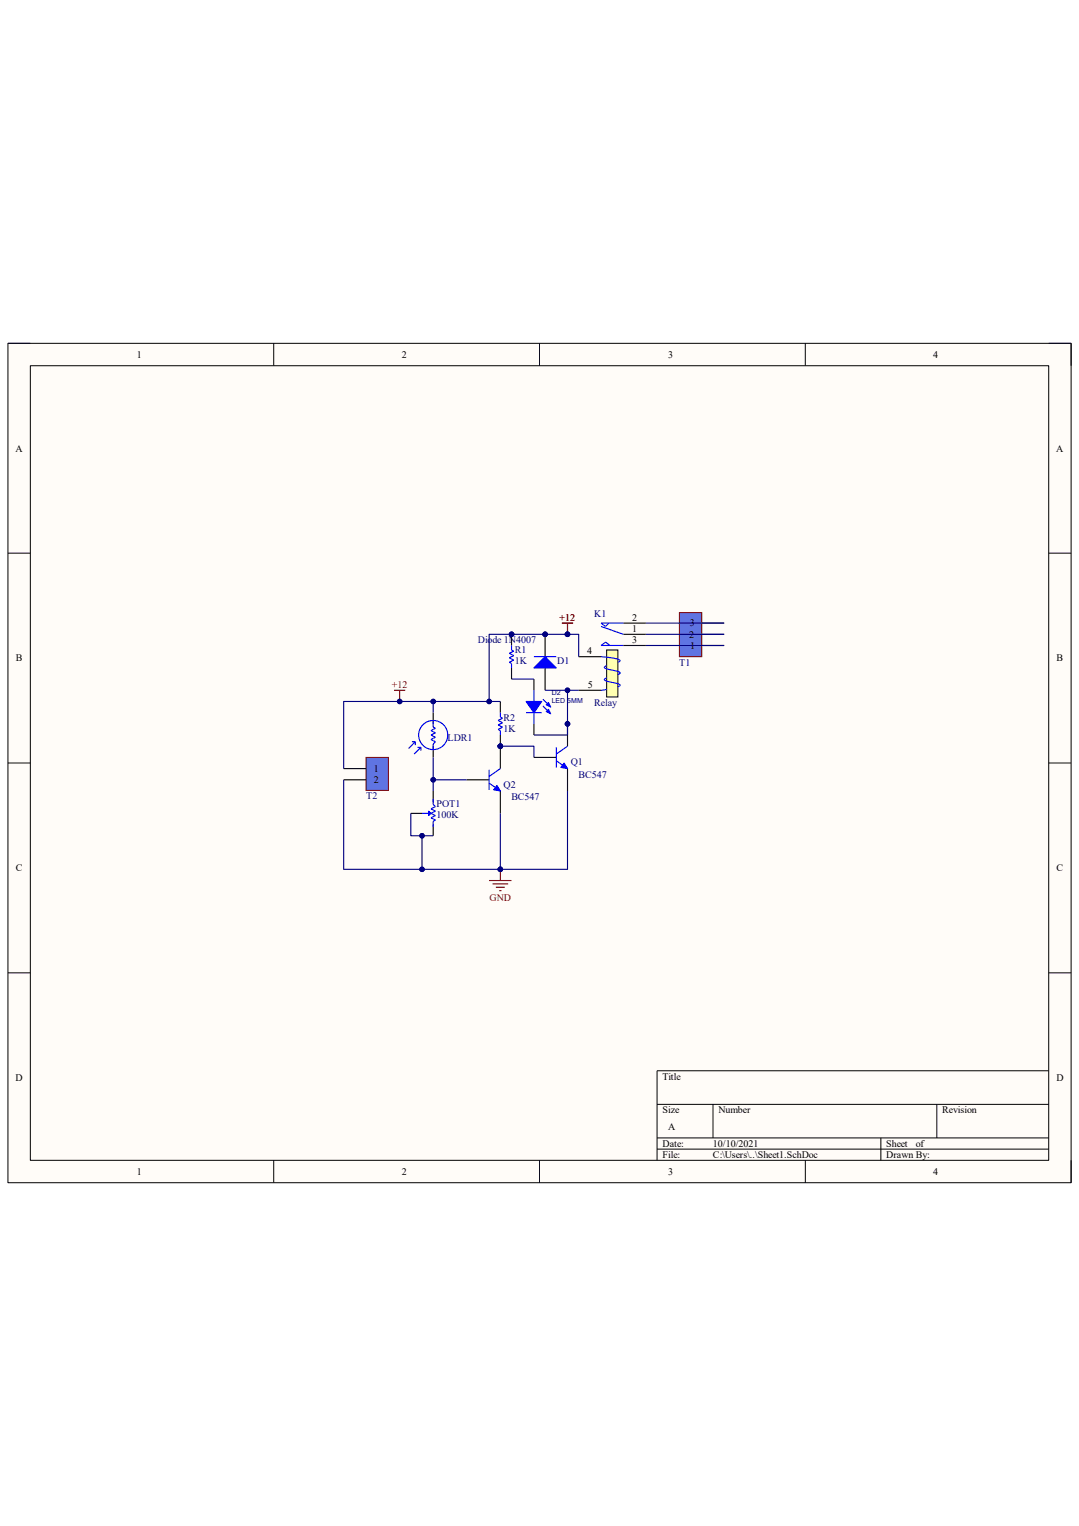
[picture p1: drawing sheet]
<svg xmlns="http://www.w3.org/2000/svg" width="210mm" height="297mm" viewBox="0 0 210 297" stroke-linecap="round" stroke-linejoin="round" font-family="sans-serif">
<path d="M1.5 66.8h207v163.4h-207z" fill-rule="evenodd" fill="#fffcf8"/>
<path d="M1.5 66.8h207v163.4h-207z" fill="none" stroke="#000" stroke-width=".19"/>
<path d="M5.9 71.2h198.2v154.6h-198.2z" fill-rule="evenodd" fill="#fffcf8"/>
<g fill="none" stroke="#000" stroke-width=".19">
<path d="M1.5 66.8h4.4M5.9 71.2h198.2v154.6h-198.2zM53.3 66.8v4.4M105 66.8v4.4M156.7 66.8v4.4M204.1 66.8h4.4v4.4M1.5 107.7h4.4M204.1 107.7h4.4M1.5 148.5h4.4M204.1 148.5h4.4M1.5 189.3h4.4M204.1 189.3h4.4"/>
<path d="M127.9 214.9h76.2M138.8 214.9v6.6M182.3 214.9v6.6M204.1 208.4h-76.2v17.4M53.3 225.8v4.4M105 225.8v4.4M127.9 221.5h76.2M127.9 223.7h76.2M156.7 225.8v4.4M171.4 221.5v4.3M208.5 225.8v4.4"/>
</g>
<path d="M84.3 138.7v2.2M84.3 145.2v2.2" fill="none" stroke="#000" stroke-width=".22"/>
<g fill="none" stroke="#00f" stroke-width=".22">
<path d="M80.2 144.4h.6M80.8 144.4l-1.3 1.3M80.8 144.4v.6M81.3 145.5h.6M81.9 145.5l-1.3 1.3M81.9 145.5v.6M84.3 140.4v1.1l.5 .3-.9 .4 .9 .4-.9 .5 .9 .4-.9 .4 .9 .5-.5 .4v1.1"/>
<circle cx="84.3" cy="143.1" r="2.83"/>
</g>
<circle cx="97.4" cy="145.2" r=".44" fill="#000080"/>
<circle cx="97.4" cy="145.2" r=".44" fill="none" stroke="#000080" stroke-width=".19"/>
<path d="M97.4 136.5v2.2M97.4 143.1v2.1" fill="none" stroke="#000" stroke-width=".22"/>
<circle cx="97.4" cy="145.2" r=".44" fill="#000080"/>
<circle cx="97.4" cy="145.2" r=".44" fill="none" stroke="#000080" stroke-width=".19"/>
<path d="M97.4 138.7v.9l.4 .2-.9 .4 .9 .5-.9 .4 .9 .4-.9 .5 .5 .2v.9" fill="none" stroke="#00f" stroke-width=".22"/>
<circle cx="97.4" cy="145.2" r=".44" fill="#000080"/>
<circle cx="97.4" cy="145.2" r=".44" fill="none" stroke="#000080" stroke-width=".19"/>
<path d="M97.4 145.2v4.4" fill="none" stroke="#000" stroke-width=".22"/>
<circle cx="97.4" cy="145.2" r=".44" fill="#000080"/>
<circle cx="97.4" cy="145.2" r=".44" fill="none" stroke="#000080" stroke-width=".19"/>
<path d="M90.9 151.8h4.3M97.4 154v4.3" fill="none" stroke="#000" stroke-width=".22"/>
<path d="M95.2 152.4l2.2 1.6M95.2 149.8v3.9M97.4 149.6l-2.2 1.5" fill="none" stroke="#00f" stroke-width=".22"/>
<path d="M96.7 152.9l.7 1.1-1.3-.3z" fill="#00f"/>
<path d="M96.7 152.9l.7 1.1-1.3-.3z" fill="none" stroke="#00f" stroke-width=".19"/>
<circle cx="110.5" cy="140.9" r=".44" fill="#000080"/>
<circle cx="110.5" cy="140.9" r=".44" fill="none" stroke="#000080" stroke-width=".19"/>
<path d="M110.5 140.9v4.3" fill="none" stroke="#000" stroke-width=".22"/>
<circle cx="110.5" cy="140.9" r=".44" fill="#000080"/>
<circle cx="110.5" cy="140.9" r=".44" fill="none" stroke="#000080" stroke-width=".19"/>
<path d="M103.9 147.4h4.4M110.5 149.6v4.4" fill="none" stroke="#000" stroke-width=".22"/>
<path d="M108.3 148.1l2.2 1.5M108.3 145.5v3.9M110.5 145.2l-2.2 1.6" fill="none" stroke="#00f" stroke-width=".22"/>
<path d="M109.8 148.5l.7 1.1-1.3-.2z" fill="#00f"/>
<path d="M109.8 148.5l.7 1.1-1.3-.2z" fill="none" stroke="#00f" stroke-width=".19"/>
<path d="M84.3 154v2.1M84.3 160.5v2.2" fill="none" stroke="#000" stroke-width=".22"/>
<path d="M82.1 158.3h1.6M84.3 155.5v1.1l.5 .4-.9 .4 .9 .5-.9 .4 .9 .4-.9 .5 .9 .4-.5 .2v1.1" fill="none" stroke="#00f" stroke-width=".22"/>
<path d="M83.4 157.9l.5 .4-.5 .4z" fill="#00f"/>
<path d="M83.4 157.9l.5 .4-.5 .4z" fill="none" stroke="#00f" stroke-width=".19"/>
<path d="M80 158.3h2.1" fill="none" stroke="#000" stroke-width=".22"/>
<path d="M95.2 171.4h4.4M95.9 172h3M96.5 172.7h1.8M97.2 173.3h.4M97.4 169.2v2.2" fill="none" stroke="#800000" stroke-width=".22"/>
<circle cx="97.4" cy="169.2" r=".44" fill="#000080"/>
<circle cx="97.4" cy="169.2" r=".44" fill="none" stroke="#000080" stroke-width=".19"/>
<path d="M76.7 134.4h2.2M77.8 134.4v2.1" fill="none" stroke="#800000" stroke-width=".22"/>
<circle cx="77.8" cy="136.5" r=".44" fill="#000080"/>
<circle cx="77.8" cy="136.5" r=".44" fill="none" stroke="#000080" stroke-width=".19"/>
<path d="M118.1 126.5h2.2v9.2h-2.2z" fill-rule="evenodd" fill="#ffffb0"/>
<path d="M118.1 126.5h2.2v9.2h-2.2z" fill="none" stroke="#000" stroke-width=".19"/>
<path d="M117 127.8l3.3 .5a.31 .31 0 0 1 .3 .3 .31 .31 0 0 1-.3 .3M117 121.9l4.3 1.6M118.1 132l-.4 .2a.4 .4 0 0 0 .5 .4l1.9 .4a.4 .4 0 0 1 .6 .5l-.4 .2M118.1 129.6l-.4 .2a.4 .4 0 0 0 .5 .4l1.9 .4a.4 .4 0 0 1 .6 .5l-.4 .2M118.1 134.1l-1.1 .3M118.5 121.3l-.6 .6-.9-.6h4.3M118.7 125.6l-.8-.6-.9 .6h4.3" fill="none" stroke="#00f" stroke-width=".22"/>
<path d="M112.6 127.8h4.4M112.6 134.4h4.4M121.3 123.5h4.4M121.3 121.3h4.4M121.3 125.6h4.4" fill="none" stroke="#000" stroke-width=".22"/>
<path d="M109.4 121.3h2.1M110.5 121.3v2.2" fill="none" stroke="#800000" stroke-width=".22"/>
<circle cx="110.5" cy="123.5" r=".44" fill="#000080"/>
<circle cx="110.5" cy="123.5" r=".44" fill="none" stroke="#000080" stroke-width=".19"/>
<path d="M109.4 121.3h2.1M110.5 121.3v2.2" fill="none" stroke="#800000" stroke-width=".22"/>
<circle cx="110.5" cy="123.5" r=".44" fill="#000080"/>
<circle cx="110.5" cy="123.5" r=".44" fill="none" stroke="#000080" stroke-width=".19"/>
<circle cx="106.1" cy="123.5" r=".44" fill="#000080"/>
<circle cx="106.1" cy="123.5" r=".44" fill="none" stroke="#000080" stroke-width=".19"/>
<path d="M106.1 123.5v4.3M106.1 130v4.4" fill="none" stroke="#000" stroke-width=".22"/>
<circle cx="106.1" cy="123.5" r=".44" fill="#000080"/>
<circle cx="106.1" cy="123.5" r=".44" fill="none" stroke="#000080" stroke-width=".19"/>
<path d="M106.1 127.8l2.2 2.2h-4.4z" fill="#00f"/>
<path d="M103.9 127.8h4.4M106.1 127.8l2.2 2.2h-4.4z" fill="none" stroke="#00f" stroke-width=".22"/>
<path d="M71.2 147.4h4.4v6.4h-4.4z" fill-rule="evenodd" fill="#5f74e2"/>
<path d="M71.2 147.4h4.4v6.4h-4.4z" fill="none" stroke="#800000" stroke-width=".19"/>
<path d="M66.9 149.6h4.3M66.9 151.8h4.3" fill="none" stroke="#000" stroke-width=".22"/>
<path d="M132.2 119.2h4.4v8.6h-4.4z" fill-rule="evenodd" fill="#5f74e2"/>
<path d="M132.2 119.2h4.4v8.6h-4.4z" fill="none" stroke="#800000" stroke-width=".19"/>
<path d="M136.6 125.6h4.3M136.6 123.5h4.3M136.6 121.3h4.3" fill="none" stroke="#000" stroke-width=".22"/>
<path d="M102.4 138.7h3M103.9 134.4v2.1M103.9 138.7v2.2" fill="none" stroke="#00f" stroke-width=".22"/>
<path d="M102.4 136.5h3l-1.5 2.2z" fill-rule="evenodd" fill="#00f"/>
<path d="M102.4 136.5h3l-1.5 2.2z" fill="none" stroke="#00f" stroke-width=".22"/>
<path d="M106.3 138.5l.5-.4 .4 .8z" fill-rule="evenodd" fill="#00f"/>
<path d="M106.3 138.5l.5-.4 .4 .8z" fill="none" stroke="#00f" stroke-width=".22"/>
<path d="M106.3 137.2l.5-.5 .4 .9z" fill-rule="evenodd" fill="#00f"/>
<path d="M105.7 136.1l1.3 1.3M105.7 137.4l1.3 1.3M106.3 137.2l.5-.5 .4 .9z" fill="none" stroke="#00f" stroke-width=".22"/>
<path d="M103.9 132.2v2.2M103.9 140.9v2.2" fill="none" stroke="#000" stroke-width=".22"/>
<circle cx="99.6" cy="123.5" r=".44" fill="#000080"/>
<circle cx="99.6" cy="123.5" r=".44" fill="none" stroke="#000080" stroke-width=".19"/>
<path d="M99.6 123.5v2.1" fill="none" stroke="#000" stroke-width=".22"/>
<circle cx="99.6" cy="123.5" r=".44" fill="#000080"/>
<circle cx="99.6" cy="123.5" r=".44" fill="none" stroke="#000080" stroke-width=".19"/>
<path d="M99.6 130v2.2" fill="none" stroke="#000" stroke-width=".22"/>
<path d="M99.6 125.6v.9l.4 .2-.9 .5 .9 .4-.9 .4 .9 .5-.9 .4 .5 .2v.9" fill="none" stroke="#00f" stroke-width=".22"/>
<path d="M66.9 151.8v17.4h15.2" fill="none" stroke="#000080" stroke-width=".22"/>
<circle cx="82.1" cy="169.2" r=".44" fill="#000080"/>
<circle cx="82.1" cy="169.2" r=".44" fill="none" stroke="#000080" stroke-width=".19"/>
<path d="M110.5 123.5h-15.3v13h-28.3v13.1" fill="none" stroke="#000080" stroke-width=".22"/>
<circle cx="110.5" cy="123.5" r=".44" fill="#000080"/>
<circle cx="110.5" cy="123.5" r=".44" fill="none" stroke="#000080" stroke-width=".19"/>
<circle cx="106.1" cy="123.5" r=".44" fill="#000080"/>
<circle cx="106.1" cy="123.5" r=".44" fill="none" stroke="#000080" stroke-width=".19"/>
<circle cx="99.6" cy="123.5" r=".44" fill="#000080"/>
<circle cx="99.6" cy="123.5" r=".44" fill="none" stroke="#000080" stroke-width=".19"/>
<circle cx="95.2" cy="136.5" r=".44" fill="#000080"/>
<circle cx="95.2" cy="136.5" r=".44" fill="none" stroke="#000080" stroke-width=".19"/>
<circle cx="84.3" cy="136.5" r=".44" fill="#000080"/>
<circle cx="84.3" cy="136.5" r=".44" fill="none" stroke="#000080" stroke-width=".19"/>
<circle cx="77.8" cy="136.5" r=".44" fill="#000080"/>
<circle cx="77.8" cy="136.5" r=".44" fill="none" stroke="#000080" stroke-width=".19"/>
<path d="M80 158.3v4.4h4.3" fill="none" stroke="#000080" stroke-width=".22"/>
<circle cx="82.1" cy="162.7" r=".44" fill="#000080"/>
<circle cx="82.1" cy="162.7" r=".44" fill="none" stroke="#000080" stroke-width=".19"/>
<path d="M97.4 158.3v10.9h-15.3v-6.5" fill="none" stroke="#000080" stroke-width=".22"/>
<circle cx="97.4" cy="169.2" r=".44" fill="#000080"/>
<circle cx="97.4" cy="169.2" r=".44" fill="none" stroke="#000080" stroke-width=".19"/>
<circle cx="82.1" cy="169.2" r=".44" fill="#000080"/>
<circle cx="82.1" cy="169.2" r=".44" fill="none" stroke="#000080" stroke-width=".19"/>
<circle cx="82.1" cy="162.7" r=".44" fill="#000080"/>
<circle cx="82.1" cy="162.7" r=".44" fill="none" stroke="#000080" stroke-width=".19"/>
<path d="M84.3 151.8h6.6" fill="none" stroke="#000080" stroke-width=".22"/>
<circle cx="84.3" cy="151.8" r=".44" fill="#000080"/>
<circle cx="84.3" cy="151.8" r=".44" fill="none" stroke="#000080" stroke-width=".19"/>
<path d="M95.2 136.5h2.2" fill="none" stroke="#000080" stroke-width=".22"/>
<circle cx="95.2" cy="136.5" r=".44" fill="#000080"/>
<circle cx="95.2" cy="136.5" r=".44" fill="none" stroke="#000080" stroke-width=".19"/>
<path d="M110.5 154v15.2h-13.1" fill="none" stroke="#000080" stroke-width=".22"/>
<circle cx="97.4" cy="169.2" r=".44" fill="#000080"/>
<circle cx="97.4" cy="169.2" r=".44" fill="none" stroke="#000080" stroke-width=".19"/>
<path d="M97.4 145.2h6.5v2.2" fill="none" stroke="#000080" stroke-width=".22"/>
<circle cx="97.4" cy="145.2" r=".44" fill="#000080"/>
<circle cx="97.4" cy="145.2" r=".44" fill="none" stroke="#000080" stroke-width=".19"/>
<path d="M99.6 132.2h4.3M110.5 134.4v8.7h-6.6" fill="none" stroke="#000080" stroke-width=".22"/>
<circle cx="110.5" cy="134.4" r=".44" fill="#000080"/>
<circle cx="110.5" cy="134.4" r=".44" fill="none" stroke="#000080" stroke-width=".19"/>
<circle cx="110.5" cy="140.9" r=".44" fill="#000080"/>
<circle cx="110.5" cy="140.9" r=".44" fill="none" stroke="#000080" stroke-width=".19"/>
<path d="M106.1 134.4h6.5" fill="none" stroke="#000080" stroke-width=".22"/>
<circle cx="110.5" cy="134.4" r=".44" fill="#000080"/>
<circle cx="110.5" cy="134.4" r=".44" fill="none" stroke="#000080" stroke-width=".19"/>
<path d="M110.5 123.5h2.1v4.3" fill="none" stroke="#000080" stroke-width=".22"/>
<circle cx="110.5" cy="123.5" r=".44" fill="#000080"/>
<circle cx="110.5" cy="123.5" r=".44" fill="none" stroke="#000080" stroke-width=".19"/>
<path d="M125.7 125.6h15.2M125.7 123.5h15.2M125.7 121.3h15.2M84.3 147.4v6.6" fill="none" stroke="#000080" stroke-width=".22"/>
<circle cx="84.3" cy="151.8" r=".44" fill="#000080"/>
<circle cx="84.3" cy="151.8" r=".44" fill="none" stroke="#000080" stroke-width=".19"/>
<path d="M84.3 136.5v2.2" fill="none" stroke="#000080" stroke-width=".22"/>
<circle cx="84.3" cy="136.5" r=".44" fill="#000080"/>
<circle cx="84.3" cy="136.5" r=".44" fill="none" stroke="#000080" stroke-width=".19"/>
<g font-size="1.9">
<text x="26.6" y="69.6">1</text>
<text x="78.2" y="69.6">2</text>
<text x="130" y="69.6">3</text>
<text x="181.7" y="69.6">4</text>
<text x="3" y="87.9">A</text>
<text x="205.6" y="87.9">A</text>
<text x="123.1" y="123">1</text>
<text x="123.1" y="120.9">2</text>
<text x="123.1" y="125.2">3</text>
<text x="134.2" y="124.1">2</text>
<text x="134.2" y="121.9">3</text>
<text x="3.1" y="128.7">B</text>
<text x="114.3" y="127.4">4</text>
<text x="134.3" y="126.3">1</text>
<text x="205.7" y="128.7">B</text>
<text x="114.4" y="133.9">5</text>
<text x="72.8" y="150.2">1</text>
<text x="72.8" y="152.4">2</text>
<text x="3.1" y="169.6">C</text>
<text x="205.7" y="169.6">C</text>
<text x="3" y="210.4">D</text>
<text x="128.9" y="210.1">Title</text>
<text x="205.6" y="210.4">D</text>
<text x="128.9" y="216.7">Size</text>
<text x="130" y="220">A</text>
<text x="139.8" y="216.7">Number</text>
<text x="183.4" y="216.7">Revision</text>
<text x="128.9" y="223.2">Date:</text>
<text x="128.9" y="225.4">File:</text>
<text x="138.8" y="223.2">10/10/2021</text>
<text x="138.8" y="225.4">C:\Users\..\Sheet1.SchDoc</text>
<text x="172.5" y="225.4">Drawn By:</text>
<text x="172.5" y="223.2">Sheet</text>
<text x="178.2" y="223.2">of</text>
<text x="26.6" y="228.7">1</text>
<text x="78.2" y="228.7">2</text>
<text x="130" y="228.7">3</text>
<text x="181.7" y="228.7">4</text>
</g>
<g font-size="1.9" fill="#000080">
<text x="93" y="125.2">Diode 1N4007</text>
<text x="115.7" y="120.2">K1</text>
<text x="100.2" y="127.2">R1</text>
<text x="100.2" y="129.3">1K</text>
<text x="108.5" y="129.3">D1</text>
<text x="132.2" y="129.5">T1</text>
<text x="115.7" y="137.4">Relay</text>
<text x="98" y="140.3">R2</text>
<text x="98" y="142.4">1K</text>
<text x="87.1" y="144.1">LDR1</text>
<text x="111.1" y="148.9">Q1</text>
<text x="71.2" y="155.6">T2</text>
<text x="98" y="153.3">Q2</text>
<text x="99.5" y="155.7">BC547</text>
<text x="112.6" y="151.3">BC547</text>
<text x="85" y="159.2">100K</text>
<text x="85" y="157">POT1</text>
</g>
<g font-size="1.9" fill="#800000">
<text x="108.9" y="120.9">+12</text>
<text x="76.3" y="133.9">+12</text>
<text x="95.3" y="175.3">GND</text>
</g>
<g font-size="1.4" fill="#000080">
<text x="107.4" y="135.3">D2</text>
<text x="107.4" y="136.9">LED 5MM</text>
</g>
</svg>
